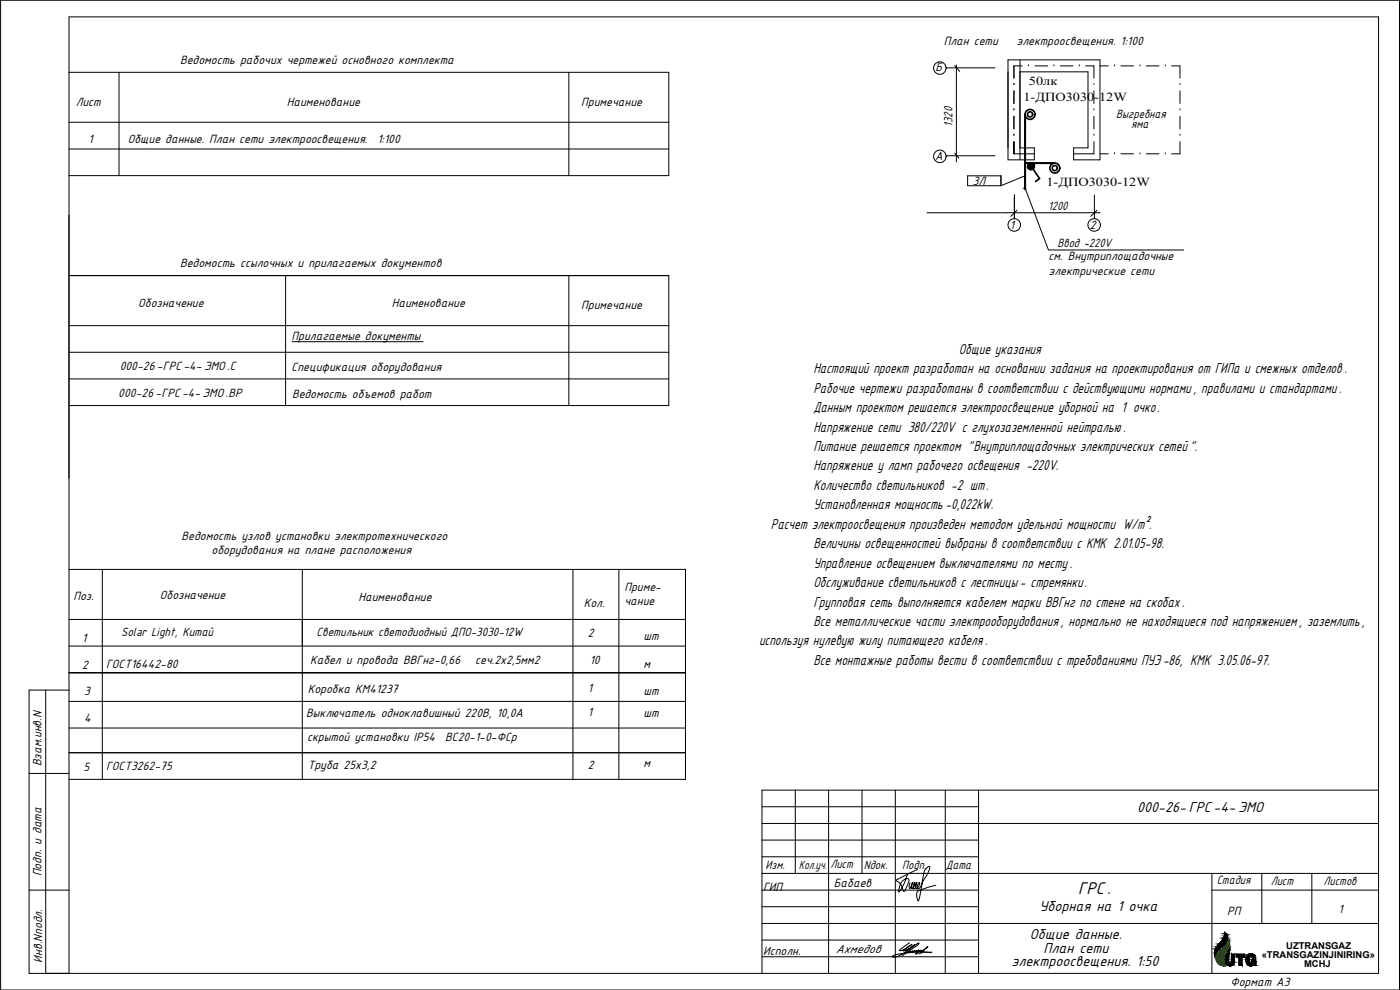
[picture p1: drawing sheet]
<svg xmlns="http://www.w3.org/2000/svg" width="420mm" height="297mm" viewBox="0 0 420 297" stroke-linecap="round" stroke-linejoin="round" font-family="sans-serif">
<g fill="none" stroke="#000" stroke-width=".3">
<path d="M238.7 237.1v25M248.7 237.1v55M258.7 237.1v25M268.7 237.1v55M283.7 237.1v55M293.7 237.1v55M413.4 237.1h-184.7v55M228.7 257.1h65M293.7 247.1h120M228.7 262.1h185M293.7 277.1h119.7M363.7 267.1h50"/>
<path d="M363.7 262.1v30M378.7 262.1v15M393.7 262.1v15M13.7 292.1h400v-287h-393v287"/>
</g>
<path d="M.2 .1h420v296.9h-420zM420.2 .1v296.9v-296.9" fill="none" stroke="#000" stroke-width=".3"/>
<!-- layer: 0 -->
<g fill="none" stroke="#000" stroke-width=".3">
<path d="M20.7 21.7h180v31M20.7 36.7h180M35.7 21.7v31M170.7 21.7v31M20.7 44.7h180M290.4 52.8h10v2.9h-10zM300.4 52.7v3M20.7 64.5v79M20.7 82.7h180v39M20.7 97.7h180M85.7 82.7v39M170.7 82.7v39"/>
<path d="M20.7 105.7h180M20.7 113.7h180M13.7 207v85.1M20.7 207h-12v85.1h12M8.7 232.1h12M8.7 267.1h12M20.7 260.5h.1"/>
</g>
<g fill="none" stroke="#000" stroke-width=".3">
<path d="M307.6 56.4l7.1 18.6h40.5M20.7 121.7h180M205.7 170.8v63M20.7 193.8h185M20.7 210.4h185M20.7 218.4h185M20.7 201.8h185M205.7 201.8h-185h185M20.7 225.8h185"/>
<circle cx="282.1" cy="20.4" r="1.88"/>
<circle cx="282.1" cy="46.9" r="1.88"/>
<circle cx="304.4" cy="67.5" r="1.88"/>
<circle cx="328.4" cy="67.5" r="1.88"/>
</g>
<path d="M20.7 170.8h185v63h-185M30.7 170.8v63M90.7 170.8v63M171.9 170.8v63M185.7 170.8v63M20.7 185.9h185" fill="none" stroke="#000" stroke-width=".3"/>
<g fill="none" stroke="#000" stroke-width=".3">
<path d="M286.5 19.7l1.5 1.7M287 19.5v29.1M306.1 18v30M283.9 20.4h14.7M306.1 21.6h20.4v22.8h-4.3v3.6h7.9v-30h-27.6v30h7.9v-3.6h-4.3M283.9 46.7h14.7M286.5 46l1.2 1.4M304.4 58.4v7.2v-6.3M328.4 58.5v7.1M278.2 63.8h51.9M305.2 63.1l-1.9 1.8M329.2 63.1l-1.8 1.8"/>
<path d="M87.7 102.5h39.3"/>
</g>
<path d="M20.7 52.7h180M20.7 82.7h180" fill="none" stroke="#000" stroke-width=".3"/>
<path d="M228.7 252.1h65M228.7 247.1h65M228.7 242.1h65M228.7 277.1h65M228.7 272.1h65M228.7 267.1h65M228.7 287.1h65M228.7 282.1h65" fill="none" stroke="#000" stroke-width=".3"/>
<path d="M307.6 34.3v22.5M307.6 48.9h8.8" fill="none" stroke="#000" stroke-width=".61"/>
<g fill="none" stroke="#000" stroke-width=".3">
<path d="M306.8 19.8h-2.5v3.7M308.7 19.8h.1M310.6 19.8h3.8M316.3 19.8h.1M318.2 19.8h3.8M323.9 19.8h.1M325.8 19.8h2.5v3.7M330.1 19.8h2.5M334.5 19.8h.1M336.4 19.8h3.8M342.1 19.8h.1M344 19.8h3.8"/>
<path d="M349.7 19.8h.1M351.6 19.8h2.5v3.7M304.3 25.3h.1M304.3 33h.1M304.3 27.2v3.9M304.3 34.9v3.8M328.3 33h.1M328.3 25.3h.1M328.3 27.2v3.9M328.3 34.9v3.8M354.1 33h.1M354.1 25.3h.1"/>
<path d="M354.1 27.2v3.9M354.1 34.9v3.8M304.3 40.6h.1M304.3 42.5v3.6v-3.6M304.3 46.1h6.1M328.3 40.6h.1M328.3 42.5v3.6h-6.1M330.1 46.1h2.5M334.5 46.1h.1M336.4 46.1h3.8M342.1 46.1h.1M344 46.1h3.8"/>
<path d="M349.7 46.1h.1M354.1 40.6h.1M354.1 42.5v3.6h-2.5"/>
</g>
<!-- layer: 0 -->
<path d="M273 282.9l-3 2.1v.3a9.1 9.1 0 0 0 3.7-1.9l-1 .5-1.7 1.4 1.9-.7 1.6-1.1-2.7 2M273 285.3l-.3 .5M273.3 285.3l-.9 .6M276 285.5h-.7l.3-.4h.3a1.04 1.04 0 0 1-.8 1.1l-.3 .1 .5-.5a.34 .34 0 0 0 .3-.2 .34 .34 0 0 0-.1-.4v.2a.36 .36 0 0 1-.3 .2 .36 .36 0 0 1-.3-.3h.3a.51 .51 0 0 1-.4 .4 .51 .51 0 0 1-.5-.2l.3-.3-.8 .6-.1-.2 .3-.3-.6 .5h-.3l.2-.3-.4 .3M276.1 286l.8-.2-.2-.2 2.9 .1-.4 .1-3.5-.2-4.4 .4a5.5 5.5 0 0 0-3.5 1 3.4 3.4 0 0 0 3.4-1l3.9-2.8 .7-.2-.7 .8-4.2 3M276.3 285.6l.3-.5-.4 .1-.1 .3h.5l1.9-1.5-2.7 2.3M276.9 285.4l.4-.1-.7 .3" fill="none" stroke="#000" stroke-width=".31"/>
<!-- layer: KNGC DESIGN -->
<path d="M307.7 52.7l-7.3 3" fill="none" stroke="#000" stroke-width=".3"/>
<g fill="none" stroke="#000" stroke-width=".5">
<path d="M310 50.7l2 2.9-1.2 .8"/>
<circle cx="309.1" cy="34.3" r="1.49"/>
<circle cx="309.1" cy="34.3" r=".77"/>
<circle cx="309.4" cy="49.9" r=".99"/>
<circle cx="316.6" cy="50.4" r="1.49"/>
<circle cx="316.6" cy="50.4" r=".77"/>
</g>
<g fill="#000" stroke="#000" stroke-width=".3">
<path d="M308.9 50.7l.7 .2zM309.4 48.9l.4 .1z"/>
<path d="M308.9 50.7l.5 .2zM309 50.8l.4 .1z"/>
<path d="M308.7 50.6l1.1 .2zM308.7 50.6l.9 .3z"/>
<path d="M309.4 48.9l.5 .2zM309.3 48.9l.6 .2z"/>
<path d="M308.6 50.5l1.3 .3zM308.6 50.5l1.2 .3z"/>
<path d="M309.3 48.9l.8 .3zM309.1 49l1 .2z"/>
<path d="M309.1 49l1.1 .3zM308.9 49l1.3 .3z"/>
<path d="M308.5 50.3l1.6 .4zM308.5 50.3l1.4 .5z"/>
<path d="M308.4 50.2l1.7 .5 .1-.2zM308.4 50.2l1.7 .5z"/>
<path d="M308.9 49l1.4 .5zM308.8 49.2l1.5 .3z"/>
<path d="M308.8 49.2l1.6 .5-.1-.2zM308.8 49.2l1.6 .5-1.8-.4z"/>
<path d="M308.4 50l1.8 .5 .1-.1zM308.4 50l1.8 .5-1.8-.3z"/>
<path d="M308.4 49.8l1.9 .6 .1-.2zM308.4 49.8l1.9 .6-1.9-.4z"/>
<path d="M308.6 49.3l1.8 .5v-.1zM308.6 49.3l1.8 .5-1.9-.4z"/>
<path d="M308.5 49.4l1.9 .6v-.2zM308.5 49.4l1.9 .6-2-.4z"/>
<path d="M308.4 49.6l2 .6v-.2zM308.4 49.6l2 .6-2-.4z"/>
</g>
<!-- layer: 12321 -->
<g fill="#000" stroke="#000" stroke-width=".3">
<path d="M367.5 279.7l.4 .4h-.4zM364.5 286.4h.2zM368.9 289.7h.6zM369.1 284.1v.8h-.4zM375.1 289.8h.6zM375.2 286.2h.3z"/>
<path d="M364.5 286.4h.1zM364.5 286.4h.1l-.1 .5z"/>
<path d="M364.5 286.1l.2 .3 .1-.3zM364.5 286.1l.2 .3h-.2z"/>
<path d="M364.5 285.9l.3 .2 .1-.2zM364.5 285.9l.3 .2h-.3z"/>
<path d="M364.5 285.9h.5zM364.5 285.9h.4z"/>
<path d="M364.6 285.5l.4 .4 .3-.4zM364.6 285.5l.4 .4h-.5z"/>
<path d="M364.6 285.1l.7 .4 .4-.4zM364.6 285.1l.7 .4h-.7z"/>
<path d="M364.7 284.9l1 .2 .1-.2zM364.7 284.9l1 .2h-1.1z"/>
<path d="M364.8 284.7l1 .2 .3-.2zM364.8 284.7l1 .2h-1.1z"/>
<path d="M364.9 284.4l1.2 .3 .2-.3zM364.9 284.4l1.2 .3h-1.3z"/>
<path d="M365 284.3h1.5zM365 284.3l1.3 .1h-1.4z"/>
<path d="M365.2 284l1.3 .3 .3-.3zM365.2 284l1.3 .3h-1.5z"/>
<path d="M365.5 283.6l1.3 .4 .5-.4zM365.5 283.6l1.3 .4h-1.6z"/>
<path d="M365.8 283.2l1.5 .4 .4-.4zM365.8 283.2l1.5 .4h-1.8z"/>
<path d="M365.9 283.2h1.8zM365.9 283.2h1.8z"/>
<path d="M366 283l1.7 .2 .2-.2zM366 283l1.7 .2h-1.8z"/>
<path d="M367.5 280.1l.5 .1zM367.5 280.1l.5 .1z"/>
<path d="M367.6 280.2l.5 .1zM367.6 280.2l.5 .1z"/>
<path d="M366.3 282.7l1.6 .3 .1-.3zM366.3 282.7l1.6 .3h-1.9z"/>
<path d="M367.5 280.3l.7 .3-.1-.3zM367.5 280.3l.7 .3h-.7z"/>
<path d="M366.5 282.5l1.5 .2 .2-.2zM366.5 282.5l1.5 .2h-1.7z"/>
<path d="M367.5 280.6l.8 .1zM367.5 280.6l.8 .1z"/>
<path d="M367.5 280.7l.8 .2zM367.5 280.7l.8 .2z"/>
<path d="M366.7 282.2l1.5 .3 .1-.3zM366.7 282.2l1.5 .3h-1.7z"/>
<path d="M367.4 280.9l1 .2-.1-.2zM367.4 280.9l1 .2h-1z"/>
<path d="M366.8 282.1h1.5zM366.8 282.1l1.5 .1h-1.6z"/>
<path d="M366.9 281.9h1.5zM366.9 281.9l1.4 .2h-1.5z"/>
<path d="M367.4 281.1l1 .1zM367.4 281.1l1 .1z"/>
<path d="M367.3 281.2l1.1 .2v-.2zM367.3 281.2l1.1 .2h-1.2z"/>
<path d="M367.2 281.4l1.2 .3v-.3zM367.2 281.4l1.2 .3h-1.3zM367.1 281.7h1.3zM367.1 281.7h1.3z"/>
<path d="M367.1 281.7l1.3 .2v-.2zM367.1 281.7l1.3 .2h-1.5z"/>
<path d="M367.6 287.4l1.1 .4v-.4zM367.6 287.4l1.1 .4h-1.1z"/>
<path d="M367.6 287.8l1.1 .1zM367.6 287.8l1.1 .1z"/>
<path d="M367.6 287.9l1.1 .6v-.6zM367.6 287.9l1.1 .6h-1zM367.7 288.5h1zM367.7 288.5h1z"/>
<path d="M367.7 288.5l1 .2v-.2zM367.7 288.5l1 .2h-1z"/>
<path d="M367.7 287.1l1 .1zM367.7 287.1l1 .1z"/>
<path d="M367.7 287.2l1 .2v-.2zM367.7 287.2l1 .2h-1.1z"/>
<path d="M367.7 286.9l1 .2v-.2zM367.7 286.9l1 .2h-1z"/>
<path d="M367.7 288.7l1.1 .1zM367.7 288.7l1.1 .1z"/>
<path d="M367.7 288.8l1.1 .1zM367.7 288.8l1.1 .1z"/>
<path d="M367.9 286.4l.8 .5 .1-.5zM367.9 286.4l.8 .5h-1z"/>
<path d="M367.7 288.9h1.2zM367.7 288.9h1.2z"/>
<path d="M368.9 289.7l.6 .1zM368.9 289.8h.6z"/>
<path d="M367.8 288.9l1.2 .1zM367.8 288.9l1.2 .1z"/>
<path d="M368.2 286l.6 .4 .1-.4zM368.2 286l.6 .4h-.9z"/>
<path d="M368.4 285.6l.5 .4 .1-.4zM368.4 285.6l.5 .4h-.7z"/>
<path d="M368.7 285.1l.3 .5 .1-.5zM368.7 285.1l.3 .5h-.6z"/>
<path d="M368.7 284.9l.4 .2v-.2zM368.7 284.9l.4 .2h-.4z"/>
<path d="M367.8 289h1.4zM367.8 289h1.4z"/>
<path d="M368.6 289.7h1.1zM368.6 289.7h.9z"/>
<path d="M368.5 289.7h1.3zM368.5 289.7h1.2z"/>
<path d="M368.3 289.5h1.7zM368.3 289.5l1.5 .2z"/>
<path d="M368 289.4l2 .1 .2-.1zM368 289.4l2 .1zM368.3 289.5h1.7zM368.3 289.5h1.7z"/>
<path d="M368 289.3h2.2zM368 289.3l2.2 .1z"/>
<path d="M367.9 289.1l2.3 .2 .2-.2zM367.9 289.1l2.3 .2h-2.2z"/>
<path d="M367.8 289h2.6zM367.8 289l2.6 .1z"/>
<path d="M369.3 288.9l1.1 .1zM369.2 289h1.2z"/>
<path d="M367.8 289h2.6zM367.8 289h2.6z"/>
<path d="M369.5 288.8h.9zM369.3 288.9h1.1z"/>
<path d="M369.6 288.6l.9 .1zM369.6 288.6l.9 .1z"/>
<path d="M369.5 288.7h1zM369.5 288.7l.9 .1z"/>
<path d="M369.6 286.3l.9 2.1v-2.1zM369.6 286.3l.9 2.1h-.9zM369.6 288.4h.9zM369.6 288.4h.9z"/>
<path d="M369.6 288.4l.9 .2v-.2zM369.6 288.4l.9 .2h-.9z"/>
<path d="M371.8 287.2l1 2.5v-2.5zM371.8 287.2l1 2.5h-1z"/>
<path d="M371 286.3l2.6 .9v-.9zM371 286.3l2.6 .9h-2.6z"/>
<path d="M374 288l.9 .3v-.3zM374 288l.9 .3h-.9z"/>
<path d="M374 287.5l.9 .3v-.3zM374 287.5l.9 .3h-.9z"/>
<path d="M374 287.8l.9 .2v-.2zM374 287.8l.9 .2h-.9z"/>
<path d="M374 288.3l.9 .1zM374 288.3l.9 .1z"/>
<path d="M374 288.4l.9 .1v-.1zM374 288.4l.9 .1h-.9z"/>
<path d="M374 288.5l1 .1zM374 288.5l1 .1z"/>
<path d="M374 287.3h1zM374 287.3l.9 .2z"/>
<path d="M374.1 287.2h.9zM374.1 287.2l.9 .1z"/>
<path d="M374 288.6l1 .2v-.2zM374 288.6l1 .2h-.9z"/>
<path d="M374.1 288.8l1 .1zM374.1 288.8l1 .1zM374.1 288.9h1zM374.1 288.9h1z"/>
<path d="M374.1 287.2h1zM374.1 287.2h.9z"/>
<path d="M375.1 289.8h.4zM375.2 289.8h.3z"/>
<path d="M374.1 287.1h1zM374.1 287.1l1 .1z"/>
<path d="M374.1 288.9h1.2zM374.1 288.9h1.2z"/>
<path d="M374.1 287.1h1.1zM374.1 287.1h1z"/>
<path d="M374.1 288.9l1.3 .1zM374.1 288.9l1.3 .1z"/>
<path d="M374.1 287h1.2zM374.1 287h1.3z"/>
<path d="M374.1 287h1.2zM374.1 287l1.1 .1z"/>
<path d="M375.2 286.2h.6zM375.1 286.2h.7z"/>
<path d="M374.1 289h1.4zM374.1 289h1.4z"/>
<path d="M375.1 286.2h.7zM375 286.2h.8z"/>
<path d="M375 289.7h.8zM375 289.7l.7 .1z"/>
<path d="M375 286.2l1 .1zM374.8 286.3h1.2z"/>
<path d="M374.7 289.6h1.2zM374.7 289.6l1.1 .1z"/>
<path d="M374.8 286.3h1.3zM374.7 286.3h1.4z"/>
<path d="M374.7 286.3l1.5 .1zM374.7 286.3l1.5 .1z"/>
<path d="M374.5 289.5h1.7zM374.5 289.5l1.4 .1z"/>
<path d="M374.6 286.4l1.7 .1zM374.5 286.5h1.8z"/>
<path d="M374.5 286.5h2zM374.5 286.5h2z"/>
<path d="M374.5 286.5l2 .2zM374.5 286.5l2 .2z"/>
<path d="M374.4 286.7h2.2zM374.4 286.7h2.2z"/>
<path d="M374.3 286.7l2.4 .2zM374.3 286.7l2.4 .2h-2.5z"/>
<path d="M374.2 286.9l2.5 .1zM374.2 286.9l2.5 .1z"/>
<path d="M374.2 287h2.6zM374.2 287h2.6z"/>
<path d="M375.4 287h1.4zM375.4 287h1.4z"/>
<path d="M375.5 287h1.3zM375.5 287h1.3z"/>
<path d="M375.7 287l1.1 .1zM375.7 287l1.1 .1z"/>
<path d="M375.8 287.1l1 .1zM375.8 287.1l1 .1zM375.9 287.2h.9zM375.9 287.2h.9z"/>
<path d="M375.9 287.2l.9 .1zM375.9 287.2l.9 .1z"/>
<path d="M375.9 287.3l.9 .2zM375.9 287.3l.9 .2z"/>
<path d="M375.6 287.9l1.3 .6v-.6zM375.6 287.9l1.3 .6h-1.3z"/>
<path d="M376 288.5l.9 .2zM376 288.5l.9 .2z"/>
<path d="M376 288.7l.9 .1zM376 288.7l.9 .1z"/>
<path d="M376 288.8l.9 .1zM376 288.8l.9 .1z"/>
<path d="M375.9 288.9l1 .1zM375.8 289h1.1z"/>
<path d="M375.8 289h1.1zM375.5 289h1.4z"/>
<path d="M375.5 289h1.4zM375.5 289h1.4z"/>
<path d="M374.1 289l2.8 .3v-.3zM374.1 289l2.8 .3h-2.6z"/>
<path d="M374.3 289.3l2.6 .2v-.2zM374.3 289.3l2.6 .2h-2.4zM374.5 289.5h2.4zM374.5 289.5h2.4z"/>
<path d="M376.2 289.5l.7 .2v-.2zM376.2 289.5l.7 .2h-.7z"/>
</g>
<path d="M367.5 279.7a2.38 2.38 0 0 1-.2 3.9l-2 1.9-.8 1.4a4.5 4.5 0 0 1 2-4.4l.8-1.3zM369.1 284.1l-.4 4.4a.45 .45 0 0 0 .5 .5 .45 .45 0 0 0 .4-.6v-2.1h.9v2.1a1.48 1.48 0 0 1-1.7 1.4 1.48 1.48 0 0 1-1.2-1.9l.1-1zM371 286.3h2.6v.9h-.8v2.5h-1v-2.5h-.8zM374.4 286.7a1.44 1.44 0 0 1 1.5-.4 1.44 1.44 0 0 1 .9 1.2h-.8a.53 .53 0 0 0-.6-.5 .53 .53 0 0 0-.5 .5v.5a.63 .63 0 0 0 .2 .9 .63 .63 0 0 0 .9-.4h-.4v-.6h1.3v1.8h-.7v-.2a1.56 1.56 0 0 1-1.9-.2 1.56 1.56 0 0 1-.3-2z" fill="none" stroke="#000" stroke-width=".3"/>
<g fill="#41c20a" stroke="#41c20a" stroke-width=".3">
<path d="M368.8 282.1l.1 .3z"/>
<path d="M366.8 289.7l1 .1z"/>
<path d="M368.8 282.4l.1 .1zM368.8 282.4l.1 .1z"/>
<path d="M368.7 282.5l.2 .1zM368.7 282.5l.2 .1h-.2z"/>
<path d="M368.7 282.6l.2 .2v-.2zM368.7 282.6l.2 .2h-.3z"/>
<path d="M368.6 282.8l.3 .3v-.3zM368.6 282.8l.3 .3h-.4z"/>
<path d="M368.5 283.1h.4zM368.4 283.1h.5z"/>
<path d="M368.4 283.1l.5 .3v-.3zM368.4 283.1l.5 .3h-.7z"/>
<path d="M368.2 283.4l.6 .2 .1-.2zM368.2 283.4l.6 .2h-.8zM368 283.6h.8zM368 283.6h.8z"/>
<path d="M368 283.6l.8 .3v-.3zM368 283.6l.8 .3h-1zM367.8 283.9h1zM367.8 283.9h1z"/>
<path d="M367.8 283.9l.9 .2 .1-.2zM367.5 284.1l.3-.2 .9 .2z"/>
<path d="M367.5 284.1l1.1 .2 .1-.2zM367.2 284.3l.3-.2 1.1 .2z"/>
<path d="M367.2 284.3l1 .7 .4-.7zM366.5 285l.7-.7 1 .7z"/>
<path d="M366.5 285l1.6 .3 .1-.3zM366.5 285l1.6 .3h-1.9z"/>
<path d="M366.2 285.3l1.6 .4 .3-.4zM365.7 285.7l.5-.4 1.6 .4z"/>
<path d="M365.7 285.7l2 .2 .1-.2zM365.7 285.7l2 .2h-2.2z"/>
<path d="M365.5 285.9h2.2zM365.5 285.9l2.2 .1z"/>
<path d="M365.5 286l2.1 .3 .1-.3zM365.5 286l2.1 .3h-2.3z"/>
<path d="M365.3 286.3h2.3zM365.3 286.3l2.2 .1h-2.3z"/>
<path d="M365.2 286.4h2.3zM365.2 286.4l2.3 .1h-2.4z"/>
<path d="M365.1 286.5l2.3 .4 .1-.4zM365.1 286.5l2.3 .4h-2.4z"/>
<path d="M365 286.9h2.4zM365 286.9h2.4z"/>
<path d="M365 286.9l2.3 .3 .1-.3zM365 286.9l2.3 .3h-2.4z"/>
<path d="M364.9 287.2l2.4 .2v-.2zM364.9 287.2l2.4 .2h-2.4z"/>
<path d="M364.9 287.4l2.3 .1 .1-.1zM364.9 287.4l2.3 .1h-2.3z"/>
<path d="M364.9 287.5l2.3 .4v-.4zM364.9 287.5l2.3 .4h-2.3z"/>
<path d="M364.9 287.9h2.3zM364.9 287.9h2.3z"/>
<path d="M364.9 287.9l2.3 .3v-.3zM364.9 287.9l2.3 .3h-2.2z"/>
<path d="M365 288.2l2.2 .2v-.2zM365 288.2l2.2 .2h-2.1z"/>
<path d="M365.1 288.4l2.1 .1zM365.1 288.4l2.1 .1z"/>
<path d="M365.2 288.5l2.1 .2zM365.2 288.5l2.1 .2z"/>
<path d="M365.3 288.7l2 .1v-.1zM365.3 288.7l2 .1h-1.9z"/>
<path d="M365.4 288.8l1.9 .1zM365.4 288.8l1.9 .1z"/>
<path d="M365.5 288.9l1.9 .2-.1-.2zM365.5 288.9l1.9 .2h-1.8z"/>
<path d="M365.6 289.1h1.8zM365.6 289.1h1.8z"/>
<path d="M365.7 289.1l1.8 .2-.1-.2zM365.7 289.1l1.8 .2z"/>
<path d="M365.9 289.3l1.6 .1zM365.9 289.3l1.6 .1z"/>
<path d="M365.9 289.4l1.8 .1zM365.9 289.4l1.8 .1z"/>
<path d="M366.2 289.5l1.5 .1zM366.2 289.5l1.5 .1z"/>
<path d="M366.5 289.6l1.3 .1zM366.5 289.6l1.3 .1z"/>
<path d="M366.8 289.7l1 .1zM367 289.8h.8z"/>
</g>
<path d="M368.8 282.1a4.5 4.5 0 0 1-1.1 3.8 3.3 3.3 0 0 0 .1 3.9 2.41 2.41 0 0 1-2.8-1.6 2.41 2.41 0 0 1 1.2-2.9l2-1.9z" fill="none" stroke="#41c20a" stroke-width=".3"/>
<path d="M273.1 264.9l-.2 1.1 .1 .6 .4-.4 .6-1.5a1.73 1.73 0 0 0-.5 1.7v.1a.85 .85 0 0 0 .9-.9l.2-.9-.2 .3a1.11 1.11 0 0 0-.1 1.6 1.91 1.91 0 0 0 .8-1.9 1.6 1.6 0 0 0-.1 1.9 1.77 1.77 0 0 0 1-1.9l-.2 .2a1.53 1.53 0 0 0-.3 1.8 2.27 2.27 0 0 0 1.4-2l1.3-2.2a4 4 0 0 0 .8-2.5 2.12 2.12 0 0 0-1.7 1.6l-1.7 8.7a3.2 3.2 0 0 1-.3-2.8l3.3-1.3 2.3-.6M275.4 260.8l-6.4 3.4a4.5 4.5 0 0 1 2.2 3.3 6.4 6.4 0 0 0 1.6-3.6 1.53 1.53 0 0 0-2.3 .8l-.5 1.3-.3 1.6a12.5 12.5 0 0 0 2.7-5.3" fill="none" stroke="#000" stroke-width=".3"/>
<text font-size="5.7" x="323.6" y="268.4">ГРС.</text>
<g font-size="4.8">
<text x="287.8" y="106.2">Общие указания</text>
<text x="244.1" y="112">Настоящий проект разработан на основании задания на проектирования от ГИПа и смежных отделов .</text>
<text x="244.1" y="117.8">Рабочие чертежи разработаны в соответствии с действующими нормами , правилами и стандартами .</text>
<text x="244.1" y="123.7">Данным проектом решается электроосвещение уборной на 1 очко.</text>
<text x="244.1" y="129.5">Напряжение сети 380/220V с глухозаземленной нейтралью.</text>
<text x="244.1" y="135.3">Питание решается проектом &quot;Внутриплощадочных электрических сетей &quot;.</text>
<text x="244.1" y="141.2">Напряжение у ламп рабочего освещения -220V.</text>
<text x="244.1" y="147">Количество светильников -2 шт.</text>
<text x="244.1" y="152.8">Установленная мощность-0,022kW.</text>
<text x="231.4" y="158.7">Расчет электроосвещения произведен методом удельной мощности W/m².</text>
<text x="244.1" y="164.5">Величины освещенностей выбраны в соответствии с КМК 2.01.05-98.</text>
<text x="244.1" y="170.3">Управление освещением выключателями по месту.</text>
<text x="244.1" y="176.2">Обслуживание светильников с лестницы- стремянки.</text>
<text x="244.1" y="182">Групповая сеть выполняется кабелем марки ВВГнг по стене на скобах .</text>
<text x="244.1" y="187.8">Все металлические части электрооборудования, нормально не находящиеся под напряжением , заземлить,</text>
<text x="227.8" y="193.7">используя нулевую жилу питающего кабеля .</text>
<text x="244.1" y="199.5">Все монтажные работы вести в соответствии с требованиями ПУЭ -86, КМК 3.05.06-97.</text>
<text x="341.3" y="243.6">000-26- ГРС -4-ЭМО</text>
<text x="312" y="273.5">Уборная на 1 очка</text>
<text x="309.1" y="281.6">Общие данные.</text>
<text x="313.2" y="285.8">План сети</text>
<text x="303.6" y="289.9">электроосвещения. 1:50</text>
</g>
<g font-size="4">
<text x="283.2" y="13.5">План сети</text>
<text x="305.1" y="13.6">электроосвещения. 1:100</text>
<text x="54.1" y="19.2">Ведомость рабочих чертежей основного комплекта</text>
<text x="280.8" y="21.4">Б</text>
<text x="22.7" y="31.8">Лист</text>
<text x="86.1" y="31.8">Наименование</text>
<text x="174.4" y="31.8">Примечание</text>
<text x="335" y="35.5">Выгребная</text>
<text x="285.9" y="38" transform="rotate(-90 285.9 38)">1320</text>
<text x="339.5" y="38.4">яма</text>
<text x="26.5" y="42.8">1</text>
<text x="38.3" y="42.8">Общие данные. План сети электроосвещения.</text>
<text x="113.3" y="42.8">1:100</text>
<text x="280.7" y="48">А</text>
<text x="291.9" y="55.4">3Л</text>
<text x="306.5" y="57.4">~</text>
<text x="314.5" y="63.1">1200</text>
<text x="303.1" y="68.6">1</text>
<text x="327.1" y="68.6">2</text>
<text x="317.4" y="74.3">Ввод ~220V</text>
<text x="54.1" y="80.2">Ведомость ссылочных и прилагаемых документов</text>
<text x="314.7" y="78.2">см. Внутриплощадочные</text>
<text x="314.7" y="82.4">электрические сети</text>
<text x="41.5" y="92">Обозначение</text>
<text x="117.5" y="92">Наименование</text>
<text x="174.4" y="92.7">Примечание</text>
<text x="87.5" y="102">Прилагаемые документы</text>
<text x="35.9" y="111.1">000-26 -ГРС-4- ЭМО.С</text>
<text x="87.5" y="111.2">Спецификация оборудования</text>
<text x="35.5" y="119.1">000-26 -ГРС-4- ЭМО.ВР</text>
<text x="87.6" y="119.3">Ведомость объемов работ</text>
<text x="54.5" y="162">Ведомость узлов установки электротехнического</text>
<text x="63.5" y="166.2">оборудования на плане расположения</text>
<text x="22" y="179.9">Поз.</text>
<text x="48" y="179.9">Обозначение</text>
<text x="187.4" y="177.3">Приме-</text>
<text x="107.5" y="180.4">Наименование</text>
<text x="175.2" y="182.2">Кол.</text>
<text x="187.4" y="181.6">чание</text>
<text x="36.3" y="191">Solar Light, Китай</text>
<text x="95" y="190.8">Светильник светодиодный ДПО-3030-12W</text>
<text x="176.5" y="191.1">2</text>
<text x="193.1" y="192">шт</text>
<text x="24.7" y="192.6">1</text>
<text x="24.7" y="200.6">2</text>
<text x="31.8" y="200.3">ГОСТ16442-80</text>
<text x="93" y="199.3">Кабел и провода ВВГнг-0,66</text>
<text x="142.6" y="199.3">сеч.2х2,5мм2</text>
<text x="177" y="199.3">10</text>
<text x="193.1" y="200.6">м</text>
<text x="25.2" y="208.7">3</text>
<text x="92.4" y="207.9">Коробка КМ41237</text>
<text x="176.5" y="207.6">1</text>
<text x="193.1" y="208.5">шт</text>
<text x="91.9" y="215.1">Выключатель одноклавишный 220В, 10,0А</text>
<text x="176.5" y="214.9">1</text>
<text x="193.1" y="215.3">шт</text>
<text x="25.2" y="216.7">4</text>
<text x="92.1" y="222.3">скрытой установки IP54</text>
<text x="133.6" y="222.3">ВС20-1-0-ФСр</text>
<text x="12.5" y="229.9" transform="rotate(-90 12.5 229.9)">Взам.инв.N</text>
<text x="25" y="231.3">5</text>
<text x="31.8" y="231">ГОСТ3262-75</text>
<text x="92.4" y="230.7">Труба 25х3,2</text>
<text x="176.5" y="230.6">2</text>
<text x="193.1" y="230.2">м</text>
<text x="12.5" y="263" transform="rotate(-90 12.5 263)">Подп. и дата</text>
<text x="229.7" y="260.8">Изм.</text>
<text x="239.7" y="260.8">Кол.уч.</text>
<text x="249.2" y="260.5">Лист</text>
<text x="259.2" y="260.8">Nдок.</text>
<text x="270.8" y="260.8">Подп.</text>
<text x="283.9" y="260.7">Дата</text>
<text x="229" y="267.2">ГИП</text>
<text x="250.3" y="266.1">Бабаев</text>
<text x="365.2" y="265.3">Стадия</text>
<text x="381.4" y="265.5">Лист</text>
<text x="397.2" y="265.5">Листов</text>
<text x="368.3" y="274.4">РП</text>
<text x="401.7" y="274">1</text>
<text x="229" y="286.5">Исполн.</text>
<text x="12.6" y="288.8" transform="rotate(-90 12.6 288.8)">Инв.Nподл.</text>
<text x="369.3" y="295.8">Формат А3</text>
</g>
<text font-size="3.9" x="250.8" y="285.9">Ахмедов</text>
<g font-size="3.7">
<text x="308.8" y="25.5">50лк</text>
<text x="307.2" y="30.2">1-ДПО3030-12W</text>
<text x="314.1" y="55.7">1-ДПО3030-12W</text>
</g>
<g font-size="2.8">
<text x="378.7" y="287.3">«TRANSGAZINJINIRING»</text>
<text x="386" y="284.6">UZTRANSGAZ</text>
<text x="391.4" y="290">MCHJ</text>
</g>
</svg>
